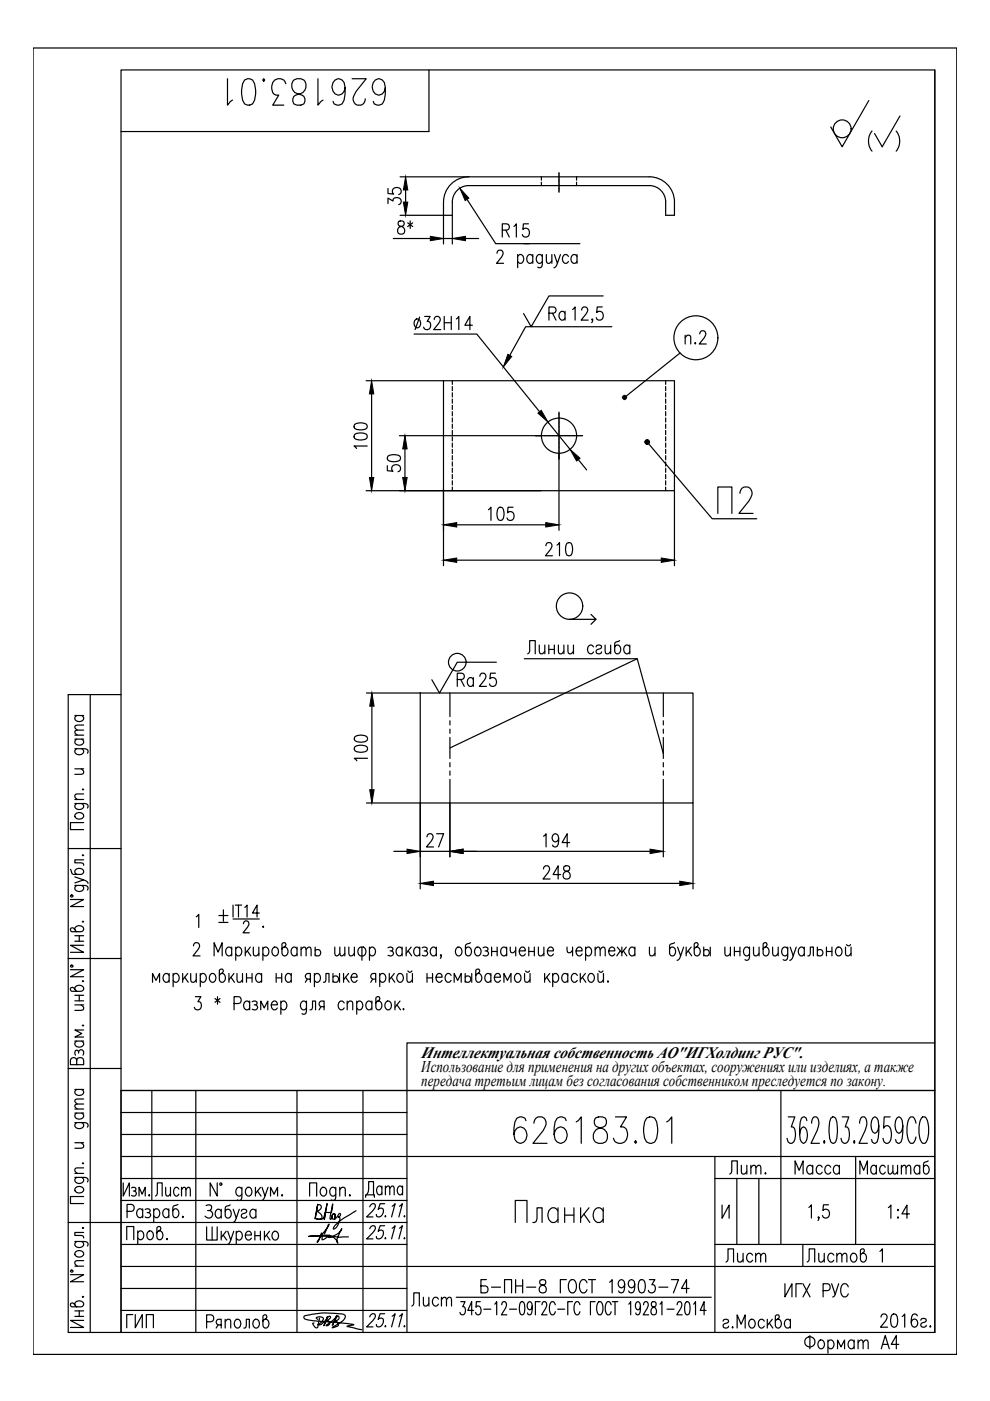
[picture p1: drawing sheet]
<svg xmlns="http://www.w3.org/2000/svg" width="210mm" height="297mm" viewBox="0 0 210 297" stroke-linecap="round" stroke-linejoin="round" font-family="sans-serif">
<g fill="none" stroke="#000" stroke-width=".25">
<path d="M7 10.2h195.9v277h-195.9zM90.9 14.8v13.1h-65.2M198.2 14.8v267.7M84.8 37.5h52.8a5.3 5.3 0 0 1 5.4 5.3v2.8h-1.9a6.5 6.5 0 0 0-.6-4.7 3.5 3.5 0 0 0-2.9-1.6l-38.2 .1a3.5 3.5 0 0 0-3.5 3.4v8.9M99.4 37.5a5.4 5.4 0 0 0-5.4 5.3v8.9M114.8 37.5v.7M114.8 38.6v.8M118.5 36.6v4.2M122.2 37.5v.7M122.2 38.6v.8M184.2 21.3l-5.6 9.8-2.5-4.2M83.4 50.6h7.8"/>
<path d="M84.8 45.6h11.1M94 50.6h1.9M98.7 50.6h2.8M99 42.3l6.1 9.4h7.2M105.4 53.7l.1-.4 .3-.3 .7 .2a.92 .92 0 0 1-.2 1.3l-1 1.3h1.5M106.5 48.8h1a.68 .68 0 0 0 .5-.7 .68 .68 0 0 0-.5-.6h-1v2.8M107.2 48.8l.8 1.5M109 48l.5-.5v2.8M109.8 54.4l.4-.4a.93 .93 0 0 1 .8 .9 .93 .93 0 0 1-.8 .9l-.4-.4M109.8 54v2.8M111 51.7h12M112 47.5h-1l-.1 1.2a.91 .91 0 0 1 1.4 .4 .91 .91 0 0 1-1 1.2l-.3-.2-.2-.4"/>
<path d="M113 54.4l-.5-.4a.93 .93 0 0 0-.8 .9 .93 .93 0 0 0 .8 .9l.5-.4M113 54v1.8M115 54.4l-.2-.3a.75 .75 0 0 0-.9 .1 .75 .75 0 0 0-.2 .8 .76 .76 0 0 0 .9 .8l.4-.4M115 54l-.1 2.5-.3 .3-.6-.2M115.8 54l.1 1.7 .6 .1 .5-.5M117 54v1.8M117.5 54l.7 1.8 .6-1.8M118.2 55.8l-.4 .8-.4 .2M120.5 54.4a.62 .62 0 0 0-.6-.5 .62 .62 0 0 0-.5 .5 .93 .93 0 0 0 .7 1.4l.4-.4M122.3 54.4a.62 .62 0 0 0-.5-.5 .62 .62 0 0 0-.6 .5 .84 .84 0 0 0-.1 1 .84 .84 0 0 0 1 .3l.2-.3M122.3 54v1.8M87.8 70.8h13.3l13.3 16.5"/>
<path d="M88.1 67.8a.59 .59 0 0 1 1 .2 .94 .94 0 0 1-.8 1.5 1.11 1.11 0 0 1-.2-1.7zM89 67.2l-1 2.7M90 67.1h1.2l-.6 1.1a.87 .87 0 0 1 .7 .9 .87 .87 0 0 1-.9 .8l-.4-.1-.2-.4M92.1 67.8l.2-.6 .6-.1a.86 .86 0 0 1 .1 1.5l-1 1.3h1.4M94.2 67.1v2.8M94.2 68.4h1.5M95.7 67.1v2.8M96.7 67.6l.6-.5v2.8M100.2 69h-1.6l1-1.9v2.8M123.3 65.7l.2-.5 .7-.1a.86 .86 0 0 1 .1 1.4l-1.1 1.4h1.5M125.7 67.7l-.1 .2-.1-.2 .1-.1 .1 .1-.2 .7M127.7 65.1h-1.1l-.1 1.2a.82 .82 0 0 1 1-.2 .82 .82 0 0 1 .4 1 .76 .76 0 0 1-.6 .8 .76 .76 0 0 1-.9-.6"/>
<path d="M127.9 62.7h-11.5l-3.8 6.6-1.6-2.8M129.7 69.3h-18.3l-3.3 6M144.2 74.9l-11.8 9.4M77.6 80.7h65.4v23.3h-49M78.8 83.5v17.7M84.7 92.4h38.8M94 80.7v39.2M95.9 80.7v.8M95.9 81.9v.9M95.9 83.3v.9M95.9 84.6v.9M95.9 85.9v.9"/>
<path d="M95.9 87.3v.9M95.9 88.6v.9M95.9 89.9v.9M95.9 91.3v.9M95.9 92.6v.9M95.9 93.9v.9M95.9 95.3v.9M95.9 96.6v.9M95.9 97.9v.9M95.9 99.3v.9M116.2 89.5l4.7 5.8M118.5 87.4v25"/>
<path d="M122.6 97.5l1.8 2.1M137.2 93.7l13.8 16.3h9.5M141.1 80.7v.8M141.1 81.9v.9M141.1 83.3v.9M141.1 84.6v.9M141.1 85.9v.9M141.1 87.3v.9M141.1 88.6v.9M141.1 89.9v.9M141.1 91.3v.9M141.1 92.6v.9"/>
<path d="M141.1 93.9v.9M141.1 95.3v.9M141.1 96.6v.9M141.1 97.9v.9M141.1 99.3v.9M77.6 104h37.2M95.9 100.6v.9M95.9 101.9v.9M95.9 103.3v.7M96.8 118.8h43.4M96.8 111.3h18.9M141.1 100.6v.9"/>
<path d="M141.1 101.9v.9M141.1 103.3v.7M143 104v15.9M111.2 139.7h23.9l5.5 20M111.9 138.6l.4-.5v-2.3h1.2v2.8M114.3 136.8l.1 1.7 .6 .1 .5-.5M115.5 136.8v1.8M116.4 137.7h1.1M116.4 136.8v1.8M117.5 136.8v1.8M118.4 136.8l.1 1.7 .5 .1 .6-.5M119.6 136.8v1.8"/>
<path d="M120.4 136.8l.1 1.7 .5 .1 .6-.5M121.6 136.8v1.8M125.3 130.3l1.1 1h-5.6M125.9 137.2a.63 .63 0 0 0-.6-.5 .63 .63 0 0 0-.6 .5 .94 .94 0 0 0 .7 1.4l.5-.4M126.4 131.3l-1.1 1.1M126.4 137.2a.62 .62 0 0 1 .6-.5 .62 .62 0 0 1 .6 .5l-.4 .4-.5 .1a.51 .51 0 0 0-.2 .8 .67 .67 0 0 0 1.1-.3M128.3 136.8l.1 1.7 .5 .1 .6-.5M129.5 136.8v1.8M131.4 135.8l-1 .4-.1 1.9a.59 .59 0 0 0 .6 .5 .59 .59 0 0 0 .6-.4 .85 .85 0 0 0 0-1 .85 .85 0 0 0-1-.3l-.2 .3M133.5 137.2a.62 .62 0 0 0-.6-.5 .62 .62 0 0 0-.5 .5 .85 .85 0 0 0-.1 1 .85 .85 0 0 0 1 .3l.2-.3M133.5 136.8v1.8M135.1 139.7l-39.7 18.9"/>
<path d="M15.9 158.7l2.5 .1 .3 .4-.2 .5M15.9 156.7h1.8M15.9 155.9h1.8M15.9 151.7h1.8M16.3 158.7l-.3 .3a.75 .75 0 0 0 .1 .8 .75 .75 0 0 0 .8 .2 .78 .78 0 0 0 .8-.8l-.4-.5M16.3 156.7a.63 .63 0 0 0-.4 .6 .63 .63 0 0 0 .4 .6 .84 .84 0 0 0 1 0 .84 .84 0 0 0 .3-1l-.3-.2M16.3 151.7a.62 .62 0 0 0-.5 .6 .62 .62 0 0 0 .5 .6 .85 .85 0 0 0 1 0 .85 .85 0 0 0 .3-1l-.3-.2M17.7 154.8l-1.7 .1-.1 .4 .5 .6M17.7 153.7l-1.7 .1-.1 .5 .5 .5M19.1 147.3v135.2M25.7 147.3h-11.2v135.2h183.7M77.7 146.9h11.4"/>
<path d="M78.9 149.7v17.7M89.1 146.9h57.8v23.3h-57.8zM95.4 146.9v5M95.4 152.8v.9M95.4 154.6v.9M95.4 156.4v4.4M105 142.7h-1l-.1 1.2a.9 .9 0 0 1 1.4 .5 .9 .9 0 0 1-1 1.1l-.3-.1-.2-.4M105.2 140.4h-8.2l-3.8 6.5-1.6-2.8M140.6 146.9v5M140.6 152.8v.9M140.6 154.6v.9M140.6 156.4v4.4"/>
<path d="M14.5 179.9h11.2M15.9 170.4l2.5 .1 .3 .3-.2 .5M15.9 169.5h1.8M15.9 163h1.8M16 172.6a1 1 0 0 1 1-.3 1 1 0 0 1 .7 .8 .98 .98 0 0 1-1 .6 .98 .98 0 0 1-.8-.9zM16.3 170.4l-.3 .2a.59 .59 0 0 0 .3 .9 .94 .94 0 0 0 1.4-.7l-.4-.4M17.2 163l.5 .5-.1 .6-1.7 .1M17.5 167.4l.1-.1 .1 .1zM17.7 174.4h-2.8v1.5h2.8M17.7 168.3l-1.7 .1-.1 .6 .5 .5M77.7 170.2h11.4v18.3M95.4 161.7v.9"/>
<path d="M95.4 163.5v.9M95.4 165.3v16.4M140.6 161.7v.9M140.6 163.5v.9M140.6 165.3v16.4M146.9 170.2v18.3M14.9 190.7h2.8l-2.8 1.5h2.8M14.9 184.3a1.24 1.24 0 0 0 .7 1.1h1.6a.6 .6 0 0 0 .6-.5 .6 .6 0 0 0-.5-.7 .85 .85 0 0 0-1 0 .85 .85 0 0 0-.3 1l.3 .2M15 189.8h.4v.3h-.4zM15.9 197.1a.93 .93 0 0 1 .9-.8 .93 .93 0 0 1 .9 .8l-.5 .4h-2l-.3-.3v-.3l.4-.2 .3 .1 .7 .7M15.9 187.7l2.5 .1 .3 .4-.2 .5M15.9 185.9l1.8 .7-1.8 .6"/>
<path d="M15.9 198.4h1.8M15.9 199.6h1.8M16.3 187.7l-.3 .2a.6 .6 0 0 0 .3 1 .94 .94 0 0 0 1.4-.7l-.4-.5M16.8 198.4v1.2M17.5 195.4h.2zM17.5 181.3h.2zM17.7 186.6l.8 .4 .2 .3M17.7 182.3h-1.8v.6l1.7 .1 .1 .5M41.6 194.4l.5-.6v2.8M46.4 194.1h1.9M46.4 195.6h1.9M47.4 192.9v2.4"/>
<path d="M49.4 194.8h5.6M49.4 191.9v2.5M49.9 191.9h1.3M50.6 191.9v2.5M51.6 195.9l.1-.4 .3-.2h.4l.3 .2a.9 .9 0 0 1-.2 1.1l-1 1.2h1.4M51.9 192.4l.5-.5v2.5M55 193.6h-1.5l1-1.7v2.5M55.8 196.4v.2zM83.5 180.5h2.8M91.9 187.3h52.2M98.2 180.5h39.6M99.8 199.9a1.22 1.22 0 0 0-1.1 .6v1.6a.6 .6 0 0 0 .5 .6 .6 .6 0 0 0 .7-.4 .84 .84 0 0 0 0-1.1 .84 .84 0 0 0-1-.3l-.2 .3"/>
<path d="M143 199.9l-.9 .4-.1 1.8a.6 .6 0 0 0 .5 .6 .6 .6 0 0 0 .6-.4 .84 .84 0 0 0 .1-1.1 .84 .84 0 0 0-1-.3l-.2 .3M14.5 203.2h11.2M14.9 205.6h2.8l-2.8 1.5h2.8M15 204.7h.4v.3h-.4zM15.9 209.7a.93 .93 0 0 1 .9-.8 .93 .93 0 0 1 .9 .8l-.5 .5h-2l-.3-.3v-.4l.4-.2 .3 .1 .7 .8M15.9 213.1h1.8M15.9 211h1.8M15.9 212.2h1.8M16.8 211v1.2M17.2 213.1l.5 .5-.1 .5-1.7 .1M17.5 217.4h.2zM17.5 208h.2z"/>
<path d="M17.7 200.4h-2.8l2.8 1.5h-2.8M17.7 218.4h-1.8l1.4 .7-1.4 .8h1.8M32.3 208.3v-1.9l.8 1.5 .7-1.5v1.9M35.9 206.8l-.5-.4a.93 .93 0 0 0-.8 .9 .93 .93 0 0 0 .8 1l.5-.4M35.9 206.4v1.9M36.7 206.8l.4-.4a.93 .93 0 0 1 .9 .9 .93 .93 0 0 1-.9 1l-.4-.4M36.7 206.4v2.8M38.7 206.4v1.9M39.2 207.2l.7 1.1M39.8 206.4l-1.1 1.3M40.4 206.4l.1 1.7 .6 .2 .5-.6M41 200.5l.2-.5 .7-.1a.86 .86 0 0 1 .1 1.4l-1.1 1.4h1.5"/>
<path d="M41.4 211.3h1.2l-.6 1.1a.87 .87 0 0 1 .7 .9 .87 .87 0 0 1-1 .8l-.3-.1-.2-.4M41.6 206.4v1.9M42.5 206.8l.4-.4a.93 .93 0 0 1 .8 .9 .93 .93 0 0 1-.8 1l-.4-.4M42.5 206.4v2.8M44.7 206.5a.75 .75 0 0 1 .9 .1 .75 .75 0 0 1 .2 .9 .76 .76 0 0 1-.9 .8 1.11 1.11 0 0 1-.2-1.8zM45.4 202.7v-2.8l.8 2 .9-2v2.8M45.6 211.7l1 .8M46.1 211.3v1.6M46.6 211.7l-1 .8M46.9 206.4a.93 .93 0 0 1 .9 .9 .93 .93 0 0 1-.9 1l-.4-.6v-2l.3-.2h.4l.2 .4-.1 .2-.8 .7M48.5 206.4v1.9M49 207.2l.7 1.1"/>
<path d="M49.1 201.2l-.4-.4a.93 .93 0 0 0-.9 .9 .93 .93 0 0 0 .9 1l.4-.4M49.1 200.8v1.9M49.6 206.4l-1.1 1.3M49.6 212.8h1a.76 .76 0 0 0 .6-.8 .76 .76 0 0 0-.6-.7h-1v2.8M50 201.2l.4-.4a.93 .93 0 0 1 .9 .9 .93 .93 0 0 1-.9 1l-.4-.4M50 200.8v2.8M50.2 206.4l.2 1.7 .5 .2 .5-.6M51.4 206.4v1.9M52 200.8v1.9M52.3 207.3h1.1M52.3 206.4v1.9M52.4 201.6l.8 1.1"/>
<path d="M52.9 212.6l-.4-.4a.93 .93 0 0 0-.9 1 .93 .93 0 0 0 .9 .9l.4-.4M52.9 212.2v1.9M53.1 200.8l-1.1 1.3M53.4 206.4v1.9M53.5 212.4a.66 .66 0 0 1 1 .2l-.3 .4h-.3M53.7 200.8l.1 1.7 .6 .2 .5-.6M54.2 213a.54 .54 0 0 1 .4 .6 .54 .54 0 0 1-.4 .5l-.7-.1M54.9 200.8v1.9M55.3 214.1v-1.9l.7 1.5 .8-1.5v1.9M55.5 206.8l-.5-.4a.93 .93 0 0 0-.8 .9 .93 .93 0 0 0 .8 1l.5-.4M55.5 206.4v1.9M55.7 201.2l.5-.4a.93 .93 0 0 1 .8 .9 .93 .93 0 0 1-.8 1l-.5-.4"/>
<path d="M55.7 200.8v2.8M57.5 213h1.3a.62 .62 0 0 0-.4-.7 .62 .62 0 0 0-.8 .3 .86 .86 0 0 0 0 1.1 .86 .86 0 0 0 1 .3l.2-.3M58 200.9a.59 .59 0 0 1 .9 .3 .86 .86 0 0 1 .1 1 .86 .86 0 0 1-1 .3 1.14 1.14 0 0 1 0-1.6zM58.6 207.3h1.1M58.6 206.4v1.9M59.5 212.6l.5-.4a.93 .93 0 0 1 .8 1 .93 .93 0 0 1-.8 .9l-.5-.4M59.5 212.2v2.8M59.7 206.4v1.9M60.2 200.8a.93 .93 0 0 1 .9 .9 .93 .93 0 0 1-.9 1l-.4-.6v-2l.3-.2h.3l.2 .4-.1 .2-.7 .7M61.8 206.8l-.5-.4a.93 .93 0 0 0-.8 .9 .93 .93 0 0 0 .8 1l.5-.4M61.8 206.4v1.9M63 201.2l-.4-.4a.93 .93 0 0 0-.9 .9 .93 .93 0 0 0 .9 1l.4-.4"/>
<path d="M63 200.8v1.9M63.8 201.3l.6-.5 .4 .1 .1 1.8M63.8 200.8v1.9M64.9 201.3l.5-.5 .5 .1 .1 1.8M65 212.6l-.4-.4a.93 .93 0 0 0-.9 1 .93 .93 0 0 0 .9 .9l.4-.4M65 212.2l-.1 2.6-.3 .2-.6-.1M65.2 207.6l-.5 .7M65.7 214.1l.5-.1 .1-1.8h.6v1.9M65.8 207.6l-.8-.1a.61 .61 0 0 1 .2-1.1h.6v1.9M66.7 206.8l.4-.4a.93 .93 0 0 1 .9 .9 .93 .93 0 0 1-.9 1l-.4-.4M66.7 206.4v2.8M66.8 201.6a.68 .68 0 0 1 1.1 0 .68 .68 0 0 1-.3 1.1h-.5l-.3-.3"/>
<path d="M66.8 200.8v1.9M68.1 213.4l-.5 .7M68.6 208.3l.4-.2 .1-1.7h.7v1.9M68.7 213.4l-.8-.1-.3-.4 .3-.5 .8-.2v1.9M70.6 207.2a.69 .69 0 0 1 1.1 0 .69 .69 0 0 1-.4 1.1h-.4l-.3-.3M70.6 206.4v1.9M71 200.8l.1 1.7 .4 .2 .5-.6M72 206.4v1.9M72 200.8l.2 1.7 .4 .2 .5-.6M72.8 206.4v1.9M73 212.6l-.5-.4a.93 .93 0 0 0-.8 1 .93 .93 0 0 0 .8 .9l.5-.4M73.1 200.8v1.9"/>
<path d="M73.3 207.2l.7 1.1M73.6 212.8l.5-.6 .6 .2 .1 1.7M73.6 212.2v1.9M73.9 206.4l-1.1 1.3M74 200.8l.1 1.7 .5 .2 .5-.6M74.4 207.2h1.3v-.3a.6 .6 0 0 0-.5-.5 .6 .6 0 0 0-.7 .4 .93 .93 0 0 0 .8 1.5l.4-.4M75.1 200.8v1.9M75.6 212.6l.5-.4a.93 .93 0 0 1 .8 1 .93 .93 0 0 1-.8 .9l-.5-.4M75.6 212.2v2.8M76.2 200.9l.9-.1a1.08 1.08 0 0 1 0 1.9h-.7a1.1 1.1 0 0 1-.2-1.8zM76.7 200.8v2.8M78.3 201.2l.5-.4a.93 .93 0 0 1 .8 .9 .93 .93 0 0 1-.8 1l-.5-.4"/>
<path d="M78.3 200.8v2.8M78.8 212.6l-.4-.4a.93 .93 0 0 0-.8 1 .93 .93 0 0 0 .8 .9l.4-.4M78.8 212.2v1.9M79 207.6l-.4 .7M79.7 207.6h-.7l-.3-.3-.1-.4 .2-.4 .9-.1v1.9M80.1 212.2a.93 .93 0 0 1 .9 1 .93 .93 0 0 1-.9 .9l-.4-.5v-2l.3-.3h.3l.2 .4-.1 .3-.7 .6M80.5 206.8a.62 .62 0 0 1 .6-.4 .62 .62 0 0 1 .6 .4 .93 .93 0 0 1-.8 1.5l-.4-.4M80.5 206.4v2.8M81.9 212.4l.2-.2a.93 .93 0 0 1 .9 1 .93 .93 0 0 1-.9 .9 1.08 1.08 0 0 1-.2-1.7zM82.3 200.9a.67 .67 0 0 1 1 .3l-.3 .4h-.3M82.5 206.4v1.9M83 207.2l.7 1.1"/>
<path d="M83 201.6a.54 .54 0 0 1 .4 .5 .54 .54 0 0 1-.4 .6l-.7-.2M83.6 206.4l-1.1 1.3M83.7 212.2v1.9M84.2 213l.7 1.1M84.5 206.5l.2-.1a.93 .93 0 0 1 .8 .9 .93 .93 0 0 1-.8 1 1.09 1.09 0 0 1-.2-1.8zM84.8 212.2l-1.1 1.4M85.3 201.2l-.5-.4a.93 .93 0 0 0-.8 .9 .93 .93 0 0 0 .8 1l.5-.4M85.3 200.8v1.9M85.6 213.8v.3zM86.1 200.8v1.9M86.3 206.4l.1 1.7 .5 .2 .5-.6M86.5 205.9a.46 .46 0 0 0 .4 .2 .46 .46 0 0 0 .4-.2"/>
<path d="M86.5 201.6l.8 1.1M87.2 200.8l-1.1 1.3M87.4 206.4v1.9M89 201.2a.62 .62 0 0 0-.6-.4 .62 .62 0 0 0-.6 .4 .85 .85 0 0 0 0 1 .85 .85 0 0 0 1 .3l.2-.2M89 200.8v1.9M89.5 200.9a.67 .67 0 0 1 1.1 .3l-.3 .4h-.4M90.3 201.6a.54 .54 0 0 1 .4 .5 .54 .54 0 0 1-.4 .6l-.8-.2M90.5 207.3h1.2M90.5 206.4v1.9M91.7 206.4v1.9M92.5 207.2h1.2v-.3a.6 .6 0 0 0-.5-.5 .6 .6 0 0 0-.6 .4 .93 .93 0 0 0 .7 1.5l.4-.4M92.5 201.2l-.4-.4a.93 .93 0 0 0-.9 .9 .93 .93 0 0 0 .9 1l.4-.4"/>
<path d="M92.5 200.8v1.9M93.6 202.5l-.1 .2-.1-.2 .1-.1 .1 .1-.2 .7M95.6 206.8l-.4-.4a.93 .93 0 0 0-.8 .9 .93 .93 0 0 0 .8 1l.4-.4M96.3 208.3v-1.9l.7 1.5 .8-1.5v1.9M96.9 200.9a.59 .59 0 0 1 .9 .3 .86 .86 0 0 1 .1 1 .86 .86 0 0 1-1 .3 1.14 1.14 0 0 1 0-1.6zM98.6 207.2a.69 .69 0 0 1 1.1 0 .69 .69 0 0 1-.3 1.1h-.4l-.4-.3M98.6 206.4v1.9M100 206.4v1.9M100.9 200.9l.2-.1a.93 .93 0 0 1 .9 .9 .93 .93 0 0 1-.9 1 1.1 1.1 0 0 1-.2-1.8zM101.3 206.4a.93 .93 0 0 1 .9 .9 .93 .93 0 0 1-.9 1l-.4-.6v-2l.3-.2h.3l.2 .4-.1 .2-.7 .7M102.4 200.9a.67 .67 0 0 1 1.1 .3l-.3 .4h-.4M103.2 201.6a.54 .54 0 0 1 .4 .5 .54 .54 0 0 1-.4 .6l-.8-.2"/>
<path d="M104.1 206.8a.62 .62 0 0 0-.6-.4 .62 .62 0 0 0-.6 .4 .84 .84 0 0 0 0 1 .84 .84 0 0 0 1 .3l.2-.2M104.1 206.4v1.9M104.2 201.7h1.2M104.2 200.8v1.9M104.8 207.2h1.3v-.3a.58 .58 0 0 0-1-.4 .99 .99 0 0 0-.3 1.1 .99 .99 0 0 0 .9 .7l.4-.4M105.4 200.8v1.9M106.8 208.3v-1.9l.8 1.5 .7-1.5v1.9M107.4 201.2l-.4-.4a.93 .93 0 0 0-.9 .9 .93 .93 0 0 0 .9 1l.4-.4M107.4 200.8v1.9M108.2 200.8l.1 1.1 .2 .1 .5-.1 .3-.4M109.3 200.8v1.9M109.4 206.5a.75 .75 0 0 1 .9 .1 .75 .75 0 0 1 .2 .9 .76 .76 0 0 1-.9 .8 1.11 1.11 0 0 1-.2-1.8z"/>
<path d="M110.1 201.6h1.3a.62 .62 0 0 0-.4-.8 .62 .62 0 0 0-.8 .4 .93 .93 0 0 0 .8 1.5l.4-.4M111.2 206.4l.1 1.7 .6 .2 .5-.6M111.4 205.9a.46 .46 0 0 0 .5 .2 .46 .46 0 0 0 .4-.2M112.1 201.7h1.2M112.1 200.8v1.9M112.4 206.4v1.9M113.3 200.8v1.9M114.1 200.8l.2 1.7 .5 .2 .5-.6M115.3 200.8v1.9M115.5 206.4v1.9M115.9 207.2l.7 1.1M116.1 201.6h1.2a.62 .62 0 0 0-.3-.8 .62 .62 0 0 0-.8 .4 .93 .93 0 0 0 .7 1.5l.4-.4"/>
<path d="M116.5 206.4l-1 1.3M117.2 206.8l.4-.4a.93 .93 0 0 1 .9 .9 .93 .93 0 0 1-.9 1l-.4-.4M117.2 206.4v2.8M120.2 200.8l.1 1.1 .2 .1 .6-.1 .3-.4M120.4 206.8a.62 .62 0 0 0-.6-.4 .62 .62 0 0 0-.6 .4 .84 .84 0 0 0 0 1 .84 .84 0 0 0 1 .3l.2-.2M120.4 206.4v1.9M121.4 200.8v1.9M122.1 201.6h1.3a.62 .62 0 0 0-.4-.8 .62 .62 0 0 0-.8 .4 .93 .93 0 0 0 .8 1.5l.4-.4M122.4 206.8a.62 .62 0 0 0-.6-.4 .62 .62 0 0 0-.6 .4 .93 .93 0 0 0 .8 1.5l.4-.4M123 206.4v1.9M123.5 207.2l.7 1.1M124.1 206.4l-1.1 1.3"/>
<path d="M124.2 201.2l.4-.4a.93 .93 0 0 1 .8 .9 .93 .93 0 0 1-.8 1l-.4-.4M124.2 200.8v2.8M125 206.5l.2-.1a.93 .93 0 0 1 .8 .9 .93 .93 0 0 1-.8 1 1.11 1.11 0 0 1-.2-1.8zM126.2 201.3l.5-.5 .4 .1 .2 1.8M126.2 200.8v1.9M126.8 206.4l.1 1.7 .5 .2 .5-.6M127 205.9a.46 .46 0 0 0 .4 .2 .46 .46 0 0 0 .4-.2M127.3 201.3l.5-.5 .4 .1 .1 1.8M127.9 206.4v1.9M128.9 208v.3zM129.1 201.6h1.3v-.3a.6 .6 0 0 0-.6-.5 .6 .6 0 0 0-.6 .4 .93 .93 0 0 0 .7 1.5l.5-.4M130.9 200.8l.9 1.2 1-1.2"/>
<path d="M131.5 201.6l-.7 1.1M131.8 200.8v1.9M132.2 201.6l.7 1.1M134.6 201.2l-.4-.4a.93 .93 0 0 0-.9 .9 .93 .93 0 0 0 .9 1l.4-.4M134.6 200.8v1.9M137.7 200.8l.1 1.7 .5 .2 .6-.6M138.9 200.8v1.9M143.7 200.8l.6 1.9 .6-1.9M144.3 202.7l-.4 .8-.3 .1M145.5 200.8v1.9M145.9 201.6l.7 1.1M146.5 200.8l-1 1.3"/>
<path d="M147.6 200.8a.93 .93 0 0 1 .9 .9 .93 .93 0 0 1-.9 1l-.4-.6v-2l.3-.2h.3l.2 .4-.1 .2-.7 .7M149.2 201.6a.68 .68 0 0 1 1.1 0 .68 .68 0 0 1-.3 1.1h-.5l-.3-.3M149.2 200.8v1.9M150.6 200.8v1.9M153.7 200.8l.1 1.7 .5 .2 .6-.6M154.9 200.8v1.9M155.7 201.7h1.2M155.7 200.8v1.9M156.9 200.8v1.9M158.9 201.2l-.1-.1a.54 .54 0 0 0-.8-.2 .99 .99 0 0 0-.3 1.1 .99 .99 0 0 0 .8 .7l.4-.4M158.9 200.8l-.1 2.5a.55 .55 0 0 1-.8 .2M159.8 200.8l.1 1.7 .5 .2 .5-.6"/>
<path d="M160.9 200.8v1.9M162.2 200.8a.93 .93 0 0 1 .9 .9 .93 .93 0 0 1-.9 1l-.4-.6v-2l.3-.2h.3l.2 .4-.1 .2-.7 .7M163.8 200.8l.1 1.7 .6 .2 .5-.6M165 200.8v1.9M167 201.2l-.2-.3a.59 .59 0 0 0-1 .3 .86 .86 0 0 0 0 1 .86 .86 0 0 0 1 .3l.2-.2M167 200.8l-.1 2.5a.54 .54 0 0 1-.9 .2M167.5 200.8l.7 1.9 .6-1.9M168.2 202.7l-.4 .8-.4 .1M170.5 201.2l-.4-.4a.93 .93 0 0 0-.9 .9 .93 .93 0 0 0 .9 1l.4-.4M170.5 200.8v1.9M171.3 202.7l.4-.2 .1-1.7h.7v1.9M173.3 201.6a.68 .68 0 0 1 1.1 0 .68 .68 0 0 1-.4 1.1h-.4l-.3-.3"/>
<path d="M173.3 200.8v1.9M175.2 201.7h1.2M175.2 200.8v1.9M176.4 200.8v1.9M177.5 200.9a.59 .59 0 0 1 .9 .3 .86 .86 0 0 1 0 1 .86 .86 0 0 1-.9 .3 1.14 1.14 0 0 1 0-1.6zM179.3 200.8l.1 1.7 .5 .2 .5-.6M179.5 200.3a.47 .47 0 0 0 .4 .2 .47 .47 0 0 0 .4-.2M180.4 200.8v1.9M14.5 226.5h11.2M15.9 238l2.5 .1a.54 .54 0 0 1 .1 .9M15.9 236h1.8M15.9 235.1h1.8"/>
<path d="M15.9 231h1.8M15.9 220.7h1.8M16.3 238l-.2 .1a.55 .55 0 0 0-.1 .9 1 1 0 0 0 1 .3 1 1 0 0 0 .7-.9l-.4-.4M16.3 236a.62 .62 0 0 0-.5 .6 .62 .62 0 0 0 .5 .6 .85 .85 0 0 0 1 0 .85 .85 0 0 0 .3-1l-.3-.2M16.3 231a.62 .62 0 0 0-.4 .6 .62 .62 0 0 0 .4 .5 .84 .84 0 0 0 1 .1 .84 .84 0 0 0 .3-1l-.3-.2M16.3 224.8a.68 .68 0 0 0-.7-.6 .68 .68 0 0 0-.7 .6v.9h2.8v-.9a.76 .76 0 0 0-.7-.6 .76 .76 0 0 0-.7 .6v.9M16.3 220.7a.62 .62 0 0 0-.5 .6 .62 .62 0 0 0 .5 .6 .85 .85 0 0 0 1 0 .85 .85 0 0 0 .3-1l-.3-.2M16.7 223a.55 .55 0 0 1 .5-.5 .55 .55 0 0 1 .5 .5l-.1 .7M16.7 223.3v-.3l-.4-.4a.68 .68 0 0 0-.3 1.1M17.7 234.1l-1.7 .1-.1 .4 .5 .5M17.7 233l-1.7 .1-.1 .4 .5 .6M25.7 235.9h60.6"/>
<path d="M32.2 231.2v23.3M41.5 231.2v51.3M63 231.2v51.3M77 231.2v51.3M165.6 231.2v32.6M167.1 236.8h1.4l-.7 2.1h.3a2.98 2.98 0 0 1 .2 3.2l-.4 .3h-.4l-.4-.3-.2-.8M171.1 237.6l-.2-.5-.3-.3-.7 .3a8.4 8.4 0 0 0 0 5l.5 .3a2.21 2.21 0 0 0 .7-2.7l-.3-.5-.5-.3-.4 .3-.4 1.3M172.1 238.1a1.58 1.58 0 0 1 .5-1.3h.5a2.43 2.43 0 0 1 .1 2.9l-1.2 2.7h1.7M176.2 237.1l.3-.3 .7 .3a8.4 8.4 0 0 1 0 5l-.4 .3-.6-.3a8.4 8.4 0 0 1 0-5zM178.6 236.8h1.4l-.8 2.1h.4a2.98 2.98 0 0 1 .1 3.2l-.4 .3h-.3l-.4-.3-.3-.8M182.3 238.1a1.58 1.58 0 0 1 .5-1.3h.5a2.43 2.43 0 0 1 .1 2.9l-1.3 2.7h1.8M186.3 238.7l-.4 1.3-.5 .3a2.19 2.19 0 0 1-.6-2.7l.3-.5 .3-.3 .5 .3a7.5 7.5 0 0 1 0 5l-.6 .3-.4-.3-.1-.5"/>
<path d="M188.8 236.8h-1.3l-.2 2.4 .6-.5h.3a2.42 2.42 0 0 1 .7 2.9l-.3 .5-.4 .3h-.3l-.4-.3-.3-.8M191.4 238.7l-.4 1.3-.5 .3a2.19 2.19 0 0 1-.6-2.7l.2-.5 .4-.3 .5 .3a7.5 7.5 0 0 1 0 5l-.6 .3-.4-.3-.1-.5M194.2 238.1l-.1-.5a.91 .91 0 0 0-1-.8 5.3 5.3 0 0 0 0 5.6 1.14 1.14 0 0 0 1.1-1.3M195.6 236.8a1.13 1.13 0 0 1 1.2 1.3 5 5 0 0 1-.7 4.3 1.15 1.15 0 0 1-1.1-1.3 4.9 4.9 0 0 1 .6-4.3zM198.2 231.2h-172.5v51.3v-267.7h172.5v267.7M198.2 221.1h-111.9v61.4M14.5 259.2h71.8M15.9 249.6l2.5 .1 .3 .4-.2 .5M15.9 248.8h1.8M15.9 242.3h1.8M16 251.9a.99 .99 0 0 1 1-.3 .99 .99 0 0 1 .7 .8 .99 .99 0 0 1-1 .5 .99 .99 0 0 1-.8-.8zM16.3 249.6l-.3 .2a.6 .6 0 0 0 .3 1 .94 .94 0 0 0 1.4-.7l-.4-.5"/>
<path d="M17.2 242.3l.5 .5-.1 .5-1.7 .2M17.5 246.6h.2zM17.7 253.7h-2.8v1.5h2.8M17.7 247.6l-1.7 .1-.1 .5 .5 .6M25.7 245.2h172.5M25.7 240.5h60.6M25.7 249.9h60.6M25.7 254.5h60.6M26.1 250.8v2.8l1.3-2.8v2.8M26.9 256.8h1a.77 .77 0 0 0 .6-.7 .77 .77 0 0 0-.6-.7h-1v2.8M27.9 251.9a.57 .57 0 0 1 .9 .2l-.1 .3-.4 .1M28.6 252.5a.57 .57 0 0 1 .3 .6 .57 .57 0 0 1-.3 .5l-.7-.1"/>
<path d="M29.5 253.6v-1.9l.6 1.5 .7-1.5v1.9M30.3 256.7l-.5-.4a.94 .94 0 0 0-.8 .9 .94 .94 0 0 0 .8 1l.5-.4M30.3 256.3v1.9M30.8 256.4a.67 .67 0 0 1 1.1 .3l-.2 .3-.5 .1M31.5 257.1a.55 .55 0 0 1 .5 .5 .55 .55 0 0 1-.5 .6l-.7-.2M32.6 256.7a.62 .62 0 0 1 .6-.4 .62 .62 0 0 1 .6 .4 .94 .94 0 0 1-.8 1.5l-.4-.4M32.6 256.3v2.8M35.8 256.7l-.4-.4a.94 .94 0 0 0-.9 .9 .94 .94 0 0 0 .9 1l.4-.4M35.8 256.3v1.9M37.7 255.4l-.9 .4-.2 1.8a.58 .58 0 0 0 1 .4 .96 .96 0 0 0 .4-1 .96 .96 0 0 0-.9-.7l-.5 .4M38.8 257.9v.3zM43.7 255.6l.7-.1a.58 .58 0 0 1 .4 .9l-.4 .3a.84 .84 0 0 1 .5 1.3 .84 .84 0 0 1-1.4-.1"/>
<path d="M44 256.7h.4M46.1 250.8v2.8l-1.5-2.8v2.8M46.7 250.9h.3v.3h-.3zM46.9 256.8a.62 .62 0 0 0-.6-.4 .62 .62 0 0 0-.6 .4 .85 .85 0 0 0 0 1 .85 .85 0 0 0 1 .3l.2-.2M46.9 256.4v1.9M48.8 255.5l-.9 .4-.2 1.8a.6 .6 0 0 0 .6 .6 .6 .6 0 0 0 .6-.4 .85 .85 0 0 0 .1-1.1 .85 .85 0 0 0-1-.3l-.3 .3M49.5 256.4l.6 1.9 .6-1.9M50.1 258.3l-.4 .8-.4 .1M51.2 256.8a.61 .61 0 0 1 .5-.4 .61 .61 0 0 1 .6 .4 1.18 1.18 0 0 1-1 .7l-.1 .4a.61 .61 0 0 0 .5 .4 .61 .61 0 0 0 .6-.4M51.3 252.1l-.2-.2a.75 .75 0 0 0-.9 0 .75 .75 0 0 0-.2 .9 .76 .76 0 0 0 .9 .8l.4-.4M51.3 251.7l-.1 2.6-.3 .2-.6-.1M52.4 251.9l.2-.2a.93 .93 0 0 1 .8 1 .93 .93 0 0 1-.8 .9 1.09 1.09 0 0 1-.2-1.7z"/>
<path d="M54.2 251.7v1.9M54.3 256.8l-.5-.4a.94 .94 0 0 0-.8 .9 .94 .94 0 0 0 .8 1l.5-.4M54.3 256.4v1.9M54.6 252.5l.7 1.1M55.2 251.7l-1 1.4M55.5 251.7l.7 1.9 .6-1.9M56.2 253.6l-.4 .8-.4 .1M57.4 253.6v-1.9l.7 1.5 .8-1.5v1.9M59.8 253.3v.3l-.1-.1zM65.6 253.6v-2.8h1.5v2.8M67.4 255.3l-.6 3.1 .3-1.9a.99 .99 0 0 1 .4-1.1 .59 .59 0 0 1 .7 .6 .59 .59 0 0 1-.5 .6l-.6 .3a1.21 1.21 0 0 1 1.1 1.4l-.6 .2-.7-.2a1.91 1.91 0 0 0 1.7 0l.7-3.1-.6 3.4 .4-1.6a1.07 1.07 0 0 0 1.2-.1l.2-1.6-.5 3.2h.2l.2-.6v.2a.27 .27 0 0 0 .1 .4 .27 .27 0 0 0 .4-.1l.1-.4a.39 .39 0 0 0 0-.4 .39 .39 0 0 0-.4-.2l-.2 .5a.36 .36 0 0 1 .3-.5 .36 .36 0 0 1 .3 .5v.6l.5-.6a.54 .54 0 0 1 .7-.6l-.1 .4-.5 .5 .3-.2a.43 .43 0 0 1 .1 .7l-.7 1.5-.6 .4 .3-.8 1.4-1.2 3.1-1.9M68.2 251.9l.2-.2a.93 .93 0 0 1 .9 1 .93 .93 0 0 1-.9 .9 1.09 1.09 0 0 1-.2-1.7z"/>
<path d="M71.2 252.1l-.1-.1a.55 .55 0 0 0-.9-.1 1 1 0 0 0-.3 1 1 1 0 0 0 .9 .7l.4-.4M71.2 251.7l-.1 2.6a.55 .55 0 0 1-.9 .1M72 252.3l.6-.6 .5 .2 .1 1.7M72 251.7v1.9M78.4 255.9a.6 .6 0 0 1 .5-.7 .6 .6 0 0 1 .7 .5l-.5 1-1.4 1.3h1.4M81.6 255.2h-1l-.4 1.2a.65 .65 0 0 1 1.1 .1 1.1 1.1 0 0 1-1.4 1.4l-.1-.4M81.6 259.9h-1l-.4 1.2a.65 .65 0 0 1 1.1 .1 1.1 1.1 0 0 1-1.4 1.3l-.1-.4M81.8 257.8l-.1 .2 .1-.1M83.1 255.7l.7-.5-.8 2.8M84.7 255.7l.6-.5-.7 2.8M85.8 257.8l-.1 .2 .1-.1M151.6 249.9h46.6"/>
<path d="M151.6 245.2v37.3M153.1 255.5v2.8l1.5-2.8v2.8M156.2 249.9v13.9M160.9 249.9v13.9M171.5 256l.5-.6v2.8M173.6 258.1l-.1 .1-.1-.1 .1-.1 .1 .1-.2 .7M174.8 241.9l.1 .2-.1 .3-.2-.3zM175.7 255.4h-1.1l-.1 1.2a.82 .82 0 0 1 1-.1 .82 .82 0 0 1 .4 .9 .76 .76 0 0 1-.7 .8 .76 .76 0 0 1-.8-.5M181.1 241.9l.1 .2-.1 .3-.1-.3zM181.4 245.2v18.6M14.9 270.3h2.8l-2.8 1.5h2.8M15 269.3h.4v.4h-.4z"/>
<path d="M15.9 276.7a.93 .93 0 0 1 .9-.9 .93 .93 0 0 1 .9 .9l-.5 .4h-2l-.3-.3v-.4l.4-.2 .3 .1 .7 .8M15.9 263.2l2.5 .1a.54 .54 0 0 1 .1 .9M15.9 277.9h1.8M15.9 279.1h1.8M15.9 268.4h1.8M16 265.5a1 1 0 0 1 1-.3 1 1 0 0 1 .7 .8 .99 .99 0 0 1-1 .5 .99 .99 0 0 1-.8-.8zM16.3 263.2l-.2 .1a.55 .55 0 0 0-.1 .9 1 1 0 0 0 1 .3 1 1 0 0 0 .7-.8l-.4-.5M16.8 277.9v1.2M17.5 274.9h.2zM17.5 260.3h.2zM17.7 280h-2.8l2.8 1.4h-2.8M17.7 267.3l-1.7 .1-.1 .5 .5 .5"/>
<path d="M17.7 261.3h-1.8v.6l1.7 .1 .1 .5M25.7 277.8h60.6M25.7 273.2h60.6M25.7 268.5h172.5M25.7 263.8h60.6M26.9 262.8v-2.8h1.5v2.8M29.2 261.4l.4-.4a.93 .93 0 0 1 .9 .9 .93 .93 0 0 1-.9 .9l-.4-.4M29.2 261v2.8M31.5 261.1l.2-.1a.93 .93 0 0 1 .8 .9 .93 .93 0 0 1-.8 .9 1.1 1.1 0 0 1-.2-1.7zM33.7 261a.93 .93 0 0 1 .8 .9 .93 .93 0 0 1-.8 .9l-.4-.5v-2l.3-.3h.3l.2 .4-.1 .3-.7 .7M35.4 262.6v.2zM43.8 260.1v2.8h2.2v-2.8"/>
<path d="M45 260.1v2.8M46.9 261.1v1.8M47.3 261.9l.8 1M47.7 279.7v1.9M48 261.1l-1.1 1.3M48.3 261.1l.6 1.8 .7-1.8M48.9 262.9l-.2 .6-.5 .3M50 279.8a.59 .59 0 0 1 .9 .3 .94 .94 0 0 1-.7 1.5 1.11 1.11 0 0 1-.2-1.8zM50.1 261.5l.4-.4a.93 .93 0 0 1 .9 .9 .93 .93 0 0 1-.9 .9l-.4-.4M50.1 261.1v2.7M52 261.9h1.3a.62 .62 0 0 0-.4-.8 .62 .62 0 0 0-.8 .4 .93 .93 0 0 0 .8 1.4l.4-.4M53.9 279.8a.6 .6 0 0 1 1 .3 .94 .94 0 0 1-.7 1.5 1.1 1.1 0 0 1-.3-1.8z"/>
<path d="M54 262h1.2M54 261.1v1.8M55.2 261.1v1.8M56.1 261.1v1.8M56.2 279.7a.93 .93 0 0 1 .8 .9 .93 .93 0 0 1-.8 1l-.5-.6v-2l.4-.2h.3l.2 .4-.1 .2-.8 .7M56.5 261.9l.7 1M57.1 261.1l-1 1.3M58 261.2a.59 .59 0 0 1 .9 .3 .86 .86 0 0 1 .1 1 .86 .86 0 0 1-1 .3 1.14 1.14 0 0 1 0-1.6zM67.4 279.7a.26 .26 0 0 1-.3-.2 .26 .26 0 0 1 .3-.3l.9 .1a.45 .45 0 0 1 .3 .4 .45 .45 0 0 1-.3 .4l-.9 .8a2.43 2.43 0 0 0 2-1.5v-.2l-.7 1.9 1-2a.25 .25 0 0 1 .4 .1 .25 .25 0 0 1-.1 .3l-.7 .5a.57 .57 0 0 1 .6 .6 .57 .57 0 0 1-.7 .5l-.1-.1a7 7 0 0 0 2.3-2.1l-1 2.1 1-1.8a.27 .27 0 0 1 .4-.1 .27 .27 0 0 1 .1 .4l-.4 .5-.6 .1 .5 .1 .3 .4a.49 .49 0 0 1 0 .5 .49 .49 0 0 1-.5 .2l-.8 .2 2.4-1.5a.77 .77 0 0 0 .4-1.1 .77 .77 0 0 0-1.1-.3 16.3 16.3 0 0 0-7.7 .5 .49 .49 0 0 0 .6 .7l1.3 .2 8.4 .8 .3 .1-1.4 .3 3.1 .7M67.8 279.5l-.5 2a.46 .46 0 0 1-.7-.3l-.3-.6 .3-.1M68.8 261.6l1-2.1-.2 .6-2.4 3.3 .4-.5 .6-1.5 .1 .4v1a2.38 2.38 0 0 0 1.5-.9l-.1 .5 .6-.2a2.9 2.9 0 0 0 2.2-1.7l-.7 1.4a1.46 1.46 0 0 0-.2 1.6v.1a2.52 2.52 0 0 0-2.6-1.7l-3.6 .3h8.5M78.4 260.5a.6 .6 0 0 1 .5-.6 .6 .6 0 0 1 .7 .5l-.5 .9-1.4 1.4h1.4"/>
<path d="M78.4 279.2a.6 .6 0 0 1 .5-.7 .6 .6 0 0 1 .7 .6l-.5 .9-1.4 1.3h1.4M81.6 278.5h-1l-.4 1.2a.65 .65 0 0 1 1.1 .2 1.1 1.1 0 0 1-1.4 1.3l-.1-.4M81.8 262.4l-.1 .3 .1-.2M83.1 260.4l.7-.5-.8 2.8M83.1 279.1l.7-.6-.8 2.8M84.7 260.4l.6-.5-.7 2.8M84.7 279.1l.6-.6-.7 2.8M85.8 262.4l-.1 .3 .1-.2M96.7 275h54.1M97.7 276h.9l-.5 1h.3l.2 .3a.93 .93 0 0 1-.7 1.5l-.2-.2-.2-.4M100.4 277.8h-1.2l.8-1.8v2.8M101.8 276h-.8l-.1 1.2a.51 .51 0 0 1 .8-.2 1.18 1.18 0 0 1-.2 1.8 .53 .53 0 0 1-.7-.6"/>
<path d="M104.9 276.5l.4-.5v2.8M106.4 276.6l.1-.4a.58 .58 0 0 1 .8 0 .58 .58 0 0 1 0 .8l-1 1.8h1.2M110.4 276.1l.4-.1a1.47 1.47 0 0 1 .5 1.6l-.3 1-.4 .2a1.52 1.52 0 0 1-.5-1.6zM112.8 276.9l-.2 .7-.3 .1a.94 .94 0 0 1-.5-.9 .94 .94 0 0 1 .5-.8 1.26 1.26 0 0 1 .5 1.6l-.2 1-.4 .2-.3-.4M114.5 276h-1v2.8M114.9 276.6l.1-.4a.58 .58 0 0 1 .8 0 .58 .58 0 0 1 0 .8l-1 1.8h1.2M117.7 276.6l-.2-.5-.5-.1a2.13 2.13 0 0 0 0 2.8 .65 .65 0 0 0 .7-.7M121.4 276h-1v2.8M123 276.6l-.3-.5-.5-.1a2.13 2.13 0 0 0 0 2.8 .65 .65 0 0 0 .8-.7M126.2 276h-1v2.8M126.8 276.1l.2-.1a.82 .82 0 0 1 .8 1v1.1a.58 .58 0 0 1-.3 .6 .58 .58 0 0 1-.7-.1l-.3-.9 .1-1.1zM129.6 276.6l-.3-.5-.5-.1a2.13 2.13 0 0 0 0 2.8 .65 .65 0 0 0 .8-.7"/>
<path d="M130.4 276v2.8M133.3 276.5l.4-.5v2.8M135.8 276.9l-.1 .4-.4 .4a.94 .94 0 0 1-.6-.9 .94 .94 0 0 1 .6-.8 1.26 1.26 0 0 1 .5 1.6l-.3 1-.4 .2-.3-.4M136.4 276.6v-.1a.55 .55 0 0 1 .7-.5l.3 .5a3.5 3.5 0 0 1-1 2.3h1.1M138.2 276.1a.7 .7 0 0 0 .5 1.1 .82 .82 0 0 1 .5 .9 .82 .82 0 0 1-.8 .7 .94 .94 0 0 1-.4-1 .94 .94 0 0 1 .8-.8 .57 .57 0 0 0 .2-.8 .57 .57 0 0 0-.8-.1zM139.9 276.5l.4-.5v2.8M143.6 276.6v-.1a.55 .55 0 0 1 .6-.5l.4 .5a3.5 3.5 0 0 1-1.1 2.3h1.1M145.4 276.1l.4-.1a1.52 1.52 0 0 1 .5 1.6l-.2 1-.5 .2a1.52 1.52 0 0 1-.5-1.6zM147.1 276.5l.4-.5v2.8M149.7 277.8h-1.2l.8-1.8v2.8M151.6 263.8h46.6M159.1 279.8l.2-.1a.93 .93 0 0 1 .8 .9 .93 .93 0 0 1-.8 1 1.09 1.09 0 0 1-.2-1.8z"/>
<path d="M162.7 279.7v1.9M163.8 279.7l-1.1 1.3M164.8 279.7a.93 .93 0 0 1 .9 .9 .93 .93 0 0 1-.9 1l-.4-.6v-2l.3-.2h.3l.2 .4-.1 .2-.7 .7M166.4 272.2v2.8l1.5-2.8v2.8M167.6 279.7v1.9M170 272.2h-1.2v2.8M170.3 272.2l1.4 2.8M171.7 272.2l-1.4 2.8M174.5 273.6h1a.76 .76 0 0 0 .5-.7 .76 .76 0 0 0-.5-.7h-1v2.8M176.3 272.2l.8 2.2M177.8 272.2l-.8 2.5-.5 .3M179.8 272.8a.75 .75 0 0 0-.7-.7 .75 .75 0 0 0-.7 .7 1.76 1.76 0 0 0 .5 2.2 .8 .8 0 0 0 .9-.7"/>
<path d="M186.6 265.3l.5-.5v2.8M186.8 279.3l.1-.4 .3-.3 .7 .1a.92 .92 0 0 1-.1 1.4l-1.1 1.3h1.5M189.2 278.7l.5-.1a1.36 1.36 0 0 1 .6 1.6l-.3 1.1-.5 .1a1.37 1.37 0 0 1-.7-1.6zM191.3 279.1l.5-.5v2.8M194.5 279l-.1-.3-.6-.1a1.54 1.54 0 0 0-.6 1.9l.1 .5a.62 .62 0 0 0 .6 .4 .62 .62 0 0 0 .6-.4 .79 .79 0 0 0 0-1 .79 .79 0 0 0-1-.2l-.3 .7M195.2 279.9a.62 .62 0 0 1 .6-.4 .62 .62 0 0 1 .6 .4 1.22 1.22 0 0 1-1.1 .7l-.1 .4a.62 .62 0 0 0 .6 .4 .62 .62 0 0 0 .6-.4M43.8 280.2h1a.76 .76 0 0 0 .5-.7 .76 .76 0 0 0-.5-.7h-1v2.8M46.3 280.9l-.5 .7M46.9 280.9h-.6l-.4-.3-.1-.4 .2-.4 .9-.1v1.9M47.7 280.2l.6-.5 .5 .1 .1 1.8M51.7 281.6l.4-.2 .1-1.7h.7v1.9M81.8 281.1l-.1 .2 .1-.1"/>
<path d="M85.8 281.1l-.1 .2 .1-.1M153.3 280.1a.62 .62 0 0 1 .6-.4 .62 .62 0 0 1 .6 .4 1.24 1.24 0 0 1-1.1 .7l-.1 .4a.62 .62 0 0 0 .6 .4 .62 .62 0 0 0 .6-.4M155.3 281.3v.3zM156.3 281.6v-2.8l.8 2 .9-2v2.8M162 280.1a.62 .62 0 0 0-.5-.4 .62 .62 0 0 0-.6 .4 .93 .93 0 0 0 .7 1.5l.4-.4M163.1 280.5l.8 1.1M167.6 280.1l-.4-.4a.93 .93 0 0 0-.9 .9 .93 .93 0 0 0 .9 1l.4-.4M171.7 283.2v2.8M173.7 284.2a.75 .75 0 0 1 .9 .1 .75 .75 0 0 1 .2 .9 .76 .76 0 0 1-.9 .8 1.1 1.1 0 0 1-.2-1.8zM175.5 284.5a.62 .62 0 0 1 .6-.4 .62 .62 0 0 1 .6 .4 .93 .93 0 0 1-.7 1.5l-.5-.4M175.5 284.1v2.8M177.6 286v-1.9l.7 1.5 .8-1.5v1.9"/>
<path d="M181.1 284.5a.62 .62 0 0 0-.6-.4 .62 .62 0 0 0-.6 .4 .84 .84 0 0 0 0 1 .84 .84 0 0 0 1 .3l.2-.2M181.1 284.1v1.9M181.9 284.6l.6-.5 .4 .1 .1 1.8M181.9 284.1v1.9M183 284.6l.5-.5 .5 .1 .1 1.8M186.8 286l.9-2.8 .8 2.8M187.2 285h1M190.6 285h-1.6l1-1.8v2.8M197.2 281.1v.3z"/>
<circle cx="178.6" cy="27.3" r="1.89"/>
<circle cx="147.5" cy="71.6" r="4.7"/>
<circle cx="118.5" cy="92.4" r="3.7"/>
<circle cx="120.8" cy="128.5" r="2.8"/>
<circle cx="97" cy="140.4" r="1.87"/>
<circle cx="171.7" cy="284.5" r="1.09"/>
</g>
<g fill="#000" stroke="#000" stroke-width=".21">
<path d="M91.2 50.1l2.8 .5-2.8 .4zM95.9 50.6l2.8-.5v.9zM97.5 39.9l1.9 2.1-.8 .5zM107.7 75.1l.8 .5-1.8 2.2zM78.8 80.7l.5 2.8h-1zM85.9 92.4l.4 2.8h-.9zM114.1 87.6l.7-.6 1.4 2.5zM120.9 95.3l2.1 1.9-.7 .6zM78.3 101.2h1l-.5 2.8zM85.4 101.2h.9l-.4 2.8zM94 118.8l2.8-.5v.9zM94 111.3l2.8-.5v.9z"/>
<path d="M115.7 110.8l2.8 .5-2.8 .4zM140.2 118.3l2.8 .5-2.8 .4zM78.9 146.9l.4 2.8h-.9zM78.4 167.4h.9l-.4 2.8zM86.3 180l2.8 .5-2.8 .5zM89.1 187.3l2.8-.5v1zM95.4 180.5l2.8-.5v1zM137.8 180l2.8 .5-2.8 .5zM144.1 186.8l2.8 .5-2.8 .5z"/>
<path d="M132.1 84.2l.3 .1zM132.1 84.3h.3zM132.1 84.4l.3-.1z"/>
<path d="M132.2 84.5l.2-.2zM132.4 84.3l-.1 .3-.1-.1zM132.4 84.3l-.1 .3z"/>
<path d="M132.2 84l.2 .3zM132.2 84l.2 .3zM132.2 84.1l.2 .2z"/>
<path d="M132.4 84.3l.1 .3zM132.4 84.3l.1 .3zM132.4 84.3l.2 .2z"/>
<path d="M132.5 84l-.1 .3zM132.4 83.9v.4zM132.3 84l.1 .3z"/>
<path d="M132.4 84.3l.3 .2zM132.4 84.3h.3z"/>
<path d="M132.4 84.3h.3zM132.4 84.3l.3-.2zM132.6 84l-.2 .3z"/>
<path d="M136.8 93.8v.1l.4-.2zM136.8 93.9l.4-.2-.3 .3zM136.9 94l.1 .1 .2-.4z"/>
<path d="M136.9 93.4l-.1 .1 .4 .2zM136.8 93.5l.4 .2-.4-.1zM136.8 93.6v.2l.4-.1z"/>
<path d="M137.2 93.7l-.2 .4 .1 .1zM137.2 93.7v.5h-.1zM137.2 93.7v.5l.2-.1z"/>
<path d="M137 93.3l.2 .4v-.4zM136.9 93.4l.1-.1 .2 .4z"/>
<path d="M137.2 93.7l.2 .4h.1zM137.2 93.7l.4 .3-.1 .1zM137.2 93.7l.4 .3v-.2z"/>
<path d="M137.4 93.3l-.2 .4 .3-.3zM137.3 93.3h.1l-.2 .4zM137.2 93.3v.4l.1-.4z"/>
<path d="M137.2 93.7l.4 .1v-.1zM137.2 93.7l.4-.1v.1zM137.2 93.7l.4-.1-.1-.2z"/>
</g>
<g font-size="9.7">
<text x="46.9" y="23.6">626183.01</text>
<text x="151" y="110.1">П2</text>
<text x="107.6" y="243.8">626183.01</text>
</g>
<text font-size="8.4" x="107.9" y="260.3">Планка</text>
<text font-size="7.9" x="182.7" y="33.2">( )</text>
<text font-size="6.6" x="76.2" y="255.1">Дата</text>
<g font-size="6.2">
<text x="86.1" y="44.4" transform="rotate(-90 86.1 44.4)">35</text>
<text x="82.9" y="50.8">8*</text>
<text x="115" y="69.1">Ra</text>
<text x="143.9" y="74.1">п.2</text>
<text x="78.7" y="96.3" transform="rotate(-90 78.7 96.3)">100</text>
<text x="85.7" y="101.2" transform="rotate(-90 85.7 101.2)">50</text>
<text x="102.3" y="111.5">105</text>
<text x="114.3" y="119.2">210</text>
<text x="95.6" y="146.8">Ra</text>
<text x="78.7" y="162.6" transform="rotate(-90 78.7 162.6)">100</text>
<text x="89.3" y="181">27</text>
<text x="113.9" y="181">194</text>
<text x="113.9" y="187.7">248</text>
<text x="153.5" y="250.1">Лит.</text>
<text x="167.2" y="250.1">Масса</text>
<text x="181" y="250.1">Масштаб</text>
<text x="31.7" y="254.7">Лист</text>
<text x="187" y="259.6">1:4</text>
<text x="152.8" y="268.8">Лист</text>
<text x="170" y="268.8">Листов</text>
<text x="100.9" y="275.5">Б-ПН-8 ГОСТ 19903-74</text>
</g>
<g font-size="5.7">
<text x="86.1" y="278">Лист</text>
<text x="25.8" y="282.6">ГИП</text>
</g>
<g font-size="3.4">
<text x="89.3" y="224.3">Интеллектуальная собственность АО&quot;ИГХолдинг РУС&quot;.</text>
<text x="89.3" y="227.3">Использование для применения на других объектах, сооружениях или изделиях, а также</text>
<text x="89.3" y="230.3">передача третьим лицам без согласования собственником преследуется по закону.</text>
</g>
</svg>
